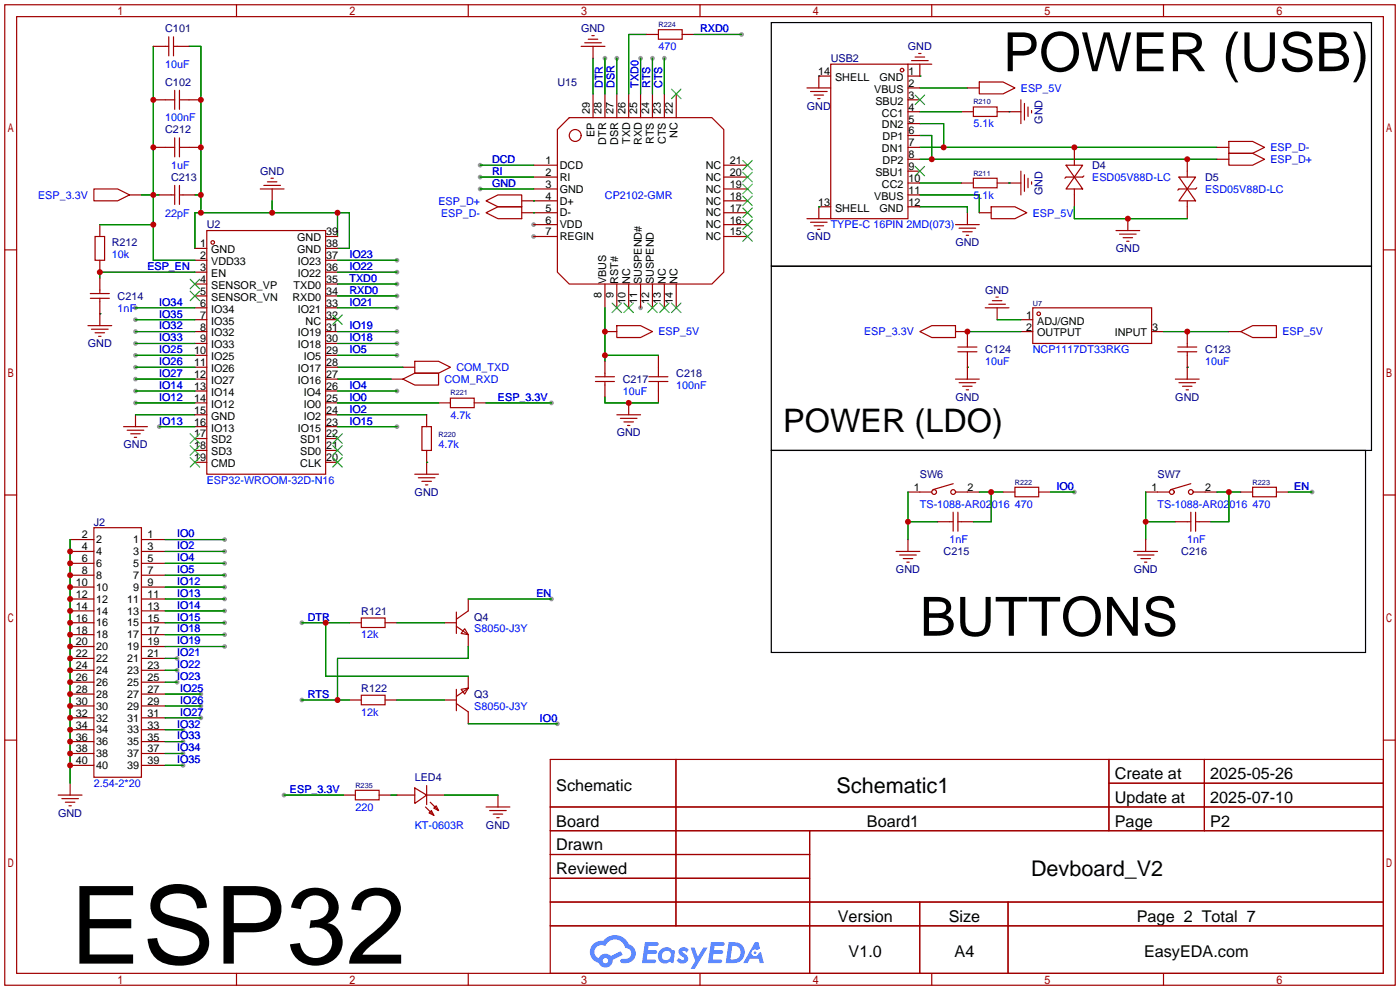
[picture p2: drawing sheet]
<svg xmlns="http://www.w3.org/2000/svg" width="299mm" height="212mm" viewBox="0 0 299 212" stroke-linecap="round" stroke-linejoin="round" font-family="sans-serif">
<g fill="#999">
<circle cx="114" cy="48" r=".51"/>
<circle cx="114" cy="50.5" r=".51"/>
<circle cx="136.9" cy="65.8" r=".51"/>
<circle cx="84.8" cy="60.7" r=".51"/>
<circle cx="84.8" cy="63.2" r=".51"/>
<circle cx="84.8" cy="65.8" r=".51"/>
<circle cx="84.8" cy="58.2" r=".51"/>
<circle cx="84.8" cy="55.6" r=".51"/>
<circle cx="84.8" cy="70.9" r=".51"/>
<circle cx="84.8" cy="73.4" r=".51"/>
<circle cx="84.8" cy="75.9" r=".51"/>
<circle cx="84.8" cy="83.6" r=".51"/>
<circle cx="84.8" cy="91.2" r=".51"/>
<circle cx="29" cy="86.1" r=".51"/>
<circle cx="29" cy="83.6" r=".51"/>
<circle cx="29" cy="81" r=".51"/>
<circle cx="29" cy="78.5" r=".51"/>
<circle cx="29" cy="75.9" r=".51"/>
<circle cx="29" cy="73.4" r=".51"/>
<circle cx="29" cy="70.9" r=".51"/>
<circle cx="29" cy="68.3" r=".51"/>
<circle cx="29" cy="65.8" r=".51"/>
<circle cx="34" cy="91.2" r=".51"/>
<circle cx="48" cy="115.3" r=".51"/>
<circle cx="48" cy="117.9" r=".51"/>
<circle cx="48" cy="120.4" r=".51"/>
<circle cx="48" cy="122.9" r=".51"/>
<circle cx="48" cy="125.5" r=".51"/>
<circle cx="48" cy="128" r=".51"/>
<circle cx="48" cy="130.6" r=".51"/>
<circle cx="48" cy="133.1" r=".51"/>
<circle cx="48" cy="135.6" r=".51"/>
<circle cx="48" cy="138.2" r=".51"/>
<circle cx="37.8" cy="140.7" r=".51"/>
<circle cx="37.8" cy="143.3" r=".51"/>
<circle cx="37.8" cy="145.8" r=".51"/>
<circle cx="42.9" cy="148.3" r=".51"/>
<circle cx="42.9" cy="150.9" r=".51"/>
<circle cx="42.9" cy="153.4" r=".51"/>
<circle cx="39.1" cy="156" r=".51"/>
<circle cx="39.1" cy="158.5" r=".51"/>
<circle cx="39.1" cy="161" r=".51"/>
<circle cx="39.1" cy="163.6" r=".51"/>
<circle cx="229.6" cy="105.2" r=".51"/>
<circle cx="280.4" cy="105.2" r=".51"/>
<circle cx="117.9" cy="86.1" r=".51"/>
<circle cx="102.6" cy="40.4" r=".51"/>
<circle cx="102.6" cy="37.8" r=".51"/>
<circle cx="102.6" cy="35.3" r=".51"/>
<circle cx="129.3" cy="12.4" r=".51"/>
<circle cx="131.8" cy="12.4" r=".51"/>
<circle cx="139.4" cy="12.4" r=".51"/>
<circle cx="142" cy="12.4" r=".51"/>
<circle cx="136.9" cy="12.4" r=".51"/>
<circle cx="158.5" cy="7.4" r=".51"/>
<circle cx="117.9" cy="128" r=".51"/>
<circle cx="119.1" cy="154.7" r=".51"/>
<circle cx="64.5" cy="133.1" r=".51"/>
<circle cx="64.5" cy="149.6" r=".51"/>
<circle cx="60.7" cy="169.9" r=".51"/>
</g>
<g fill="none" stroke="#a10000" stroke-width=".25">
<path d="M1 1h297.2v209.6h-297.2zM3.6 3.6h292.1v204.4h-292.1zM50.5 1v2.6M100.1 1v2.6M149.6 1v2.6M199.1 1v2.6M248.7 1v2.6M1 53.4h2.6M295.7 53.4h2.5M1 105.8h2.6M295.7 105.8h2.5M1 158.2h2.6"/>
<path d="M295.7 158.2h2.5M117.6 162.3h178.1v45.7h-178.1zM117.6 172.5h178.1M117.6 177.5h178.1M144.5 162.3v35.6M173 177.5v30.5M237 162.3v15.2M237 167.4h58.7M257.4 162.3v15.2M117.6 182.6h55.4M117.6 192.8h178.1M117.6 187.7h55.4"/>
<path d="M117.6 197.9h178.1M196.6 192.8v15.2M215.4 192.8v15.2M50.5 208v2.6M100.1 208v2.6M149.6 208v2.6M199.1 208v2.6M248.7 208v2.6"/>
</g>
<g fill="#5487ff">
<path d="M145.3 202.7a1.3 1.3 0 0 1 1.9 .3l-.4 .6a.54 .54 0 0 0-.9-.2l.1 .2a1.34 1.34 0 0 1 .9 1.8 1.47 1.47 0 0 1-2.3-.1l.5-.6 .8 .5a.31 .31 0 0 0 .4-.3 .31 .31 0 0 0-.3-.4 1.12 1.12 0 0 1-.7-1.8z"/>
<path d="M147.6 202.5h.9l.6 2 1.2-2h.9l-2.7 4.6h-.9l1-1.7z"/>
<path d="M137.8 201.4h1.7a1.31 1.31 0 0 1 1.2 .2 .4 .4 0 0 1-.3 .5l-1.8 .1-.1 .9h1.6a.4 .4 0 0 1 .4 .4 .4 .4 0 0 1-.5 .4h-1.6l-.2 1.2h1.4a.46 .46 0 0 1 .5 0 .46 .46 0 0 1 .1 .5l-.4 .2h-2.6z"/>
<path d="M151.9 201.4h1.7a1.32 1.32 0 0 1 1.2 .2 .39 .39 0 0 1-.3 .5l-1.8 .1-.1 .9h1.6a.4 .4 0 0 1 .4 .4 .4 .4 0 0 1-.4 .4h-1.7l-.2 1.2h1.4a.46 .46 0 0 1 .5 0 .46 .46 0 0 1 .1 .5l-.4 .2h-2.6z"/>
<path d="M161.3 201.4h.8l.3 1.3-.6 .4a.75 .75 0 0 0-1.1 .3 .75 .75 0 0 0 .5 1 .75 .75 0 0 0 .9-.7l.5-.2 .6 2.3h-.8l-.3-.9h-1.8l-.5 .9h-1z"/>
<path d="M155.7 201.4l-.6 4.4h1.5a2.27 2.27 0 0 0 2.6-2.2 2.27 2.27 0 0 0-2.7-2.2zM156.5 202.1a1.5 1.5 0 0 1 1.8 1.6 1.5 1.5 0 0 1-1.9 1.4h-.3z"/>
<path d="M141.2 203a1.6 1.6 0 0 0-.3 2.3 1.6 1.6 0 0 0 2.3 .2l.7 .3 .3-2.4-.1-.3-.5-.1a1.58 1.58 0 0 0-2.4 0zM141.8 203.5a.98 .98 0 0 1 1.6 .4 .98 .98 0 0 1-1.1 1.3 .94 .94 0 0 1-.9-.7 .94 .94 0 0 1 .4-1z"/>
<path d="M126.8 201.8a2.37 2.37 0 0 0 1.1 4 1.54 1.54 0 0 0 1.8 1 1.54 1.54 0 0 0 1.2-1.6l2.2-1.1-.5-.8-2 1a1.57 1.57 0 0 0-2.7 .5 1.5 1.5 0 0 1-.7-2.1 1.5 1.5 0 0 1 2.2-.5 2.23 2.23 0 0 1 2.3-1.4 2.23 2.23 0 0 1 2 1.8 1.16 1.16 0 0 1 1.2 1.1 1.16 1.16 0 0 1-1.1 1.2h-.7a.47 .47 0 0 0-.5 .4 .47 .47 0 0 0 .4 .5 2.17 2.17 0 0 0 2.5-.9 2.17 2.17 0 0 0-.3-2.7l-.8-.4a3.2 3.2 0 0 0-5.5-.7l-1.1 .1zM128.8 205.3a.6 .6 0 0 1 1.2 0 .6 .6 0 0 1-1.2 0z"/>
<circle cx="161.4" cy="203.6" r=".28"/>
</g>
<g fill="none" stroke="#008700" stroke-width=".25">
<path d="M32.8 9.9v45.7h8.9M40.4 9.9h2.5v35.6M126.7 12.4v7.7M129.3 12.4v7.7M131.8 12.4v7.7M136.9 12.4v7.7M138.2 7.4h-3.8v12.7M139.4 12.4v7.7M142 12.4v7.7M148.3 7.4h10.2M175 16.3h.1M196.6 16.3h.1"/>
<path d="M196.6 18.8h10.2M102.6 37.8h11.4M102.6 35.3h11.4M196.6 34h63.5M196.6 29h2.5v5M196.6 26.4h5.1v5.1M196.6 31.5h63.5M196.6 39.1h8.9M196.6 23.9h8.9M215.6 39.1h.1M215.6 23.9h.1M21.3 48h11.5"/>
<path d="M30.2 41.7h3.8M41.7 41.7h1.2M41.7 53.1v-7.6h33v7.6h-2.6M41.7 58.2h-20.4v1.2M58.2 42.9v2.6M72.1 45.5v5M72.1 58.2h12.7M72.1 55.6h12.7M102.6 40.4h11.4M114 42.9h.1M114 45.5h.1M175 44.2h.1"/>
<path d="M196.6 41.7h12.7v3.8M196.6 44.2h10.2v1.3M229.6 44.2v2.5h24.1M21.3 67.1h.1M29 78.5h12.7M29 70.9h12.7M29 68.3h12.7M29 65.8h12.7M29 73.4h12.7M29 75.9h12.7M72.1 78.5h14M72.1 60.7h12.7"/>
<path d="M72.1 63.2h12.7M72.1 70.9h12.7M72.1 65.8h12.7M72.1 73.4h12.7M72.1 75.9h12.7M129.3 75.9h11.4M129.3 65.8v11.4M206.8 78.5h.1M206.8 70.9h11.4M213.1 68.3h5.1M248.7 70.9h13.9M253.7 78.5h.1"/>
<path d="M29 81h12.7M29 88.6h12.7M29 83.6h12.7M29 86.1h12.7M34 91.2h7.7M72.1 81h11.5M72.1 88.6h19.1M72.1 83.6h12.7M72.1 91.2h12.7M72.1 86.1h21.6M91.2 98.8h.1M103.9 86.1h14"/>
<path d="M129.3 84.8v1.3h11.4M15 115.3v52.1M35.3 115.3h12.7M35.3 117.9h12.7M194.1 105.2v10.1M194.1 111.5h6.3M209.3 105.2h5.1M211.8 105.2v6.3h-3.8M224.5 105.2h5.1M244.9 111.5h6.3M244.9 105.2v10.1M260.1 105.2h5.1"/>
<path d="M262.6 105.2v6.3h-3.8M275.3 105.2h5.1M35.3 120.4h12.7M35.3 122.9h12.7M35.3 125.5h12.7M35.3 128h12.7M35.3 130.6h12.7M35.3 133.1h12.7M35.3 135.6h12.7M35.3 138.2h12.7M64.5 133.1h10.2M69.6 133.1v11.4h30.5"/>
<path d="M84.8 133.1h10.2M100.1 138.2v2.5h-28v8.9M100.1 128h17.8M35.3 140.7h2.5M35.3 143.3h2.5M35.3 145.8h2.5M35.3 148.3h7.6M35.3 150.9h7.6M35.3 153.4h7.6M35.3 156h3.8M35.3 158.5h3.8M64.5 149.6h10.2"/>
<path d="M84.8 149.6h10.2M100.1 154.7h19M35.3 161h3.8M35.3 163.6h3.8M60.7 169.9h12.7M83.6 169.9h1.2M95 169.9h11.4"/>
</g>
<g fill="none" stroke="#a10000" stroke-width=".25">
<path d="M32.8 9.9h3.3M36.1 7.9v4M37.1 9.9h3.3M37.1 7.9v4M37.3 19.3v4.1M38.4 19.3v4.1M124.2 9.9h5.1M125 9.1h3.5M125.7 8.4h2.1M126.5 7.6h.5M126.7 9.9v2.5M138.2 7.4h2.5"/>
<path d="M140.7 6.3h5.1v2.1h-5.1zM145.8 7.4h2.5M172.5 18.8h5M173.2 19.6h3.6M177.5 13.7h16.6v33h-16.6zM177.5 16.3h-2.5v2.5M194.1 13.7h5M194.1 18.8h2.5M194.8 13h3.6M195.6 12.2h2M196.3 11.4h.5M196.6 13.7v2.6h-2.5"/>
<path d="M206.8 18.8h2.5M209.3 17.5h5.1l2.5 1.3-2.5 1.3h-5.1zM32.8 31.5h4.5M32.8 21.3h4.5M37.3 29.5v4M37.3 39.6v4.1M38.4 31.5h4.5M38.4 21.3h4.5M38.4 29.5v4M38.4 39.6v4.1M56.4 39.6h3.5M57.1 38.9h2.1"/>
<path d="M57.9 38.1h.5M114 35.3h5.1M114 37.8h5.1M119.1 27.7l2.6-2.6h30.4l2.6 2.6v30.5l-2.6 2.5h-30.4l-2.6-2.5zM126.7 20.1v5M129.3 20.1v5M131.8 20.1v5M134.4 20.1v5M136.9 20.1v5M139.4 20.1v5M142 20.1v5M144.5 20.1v5"/>
<path d="M154.7 35.3h5.1M154.7 37.8h5.1M174 20.3h2M174.8 21.1h.5M194.1 39.1h2.5M194.1 23.9h2.5M194.1 34h2.5M194.1 31.5h2.5M194.1 21.3h2.5M194.1 26.4h2.5M194.1 29h2.5M194.1 36.6h2.5"/>
<path d="M205.5 39.1h2.5M205.5 23.9h2.5M208 38.1h5.1v2h-5.1zM208 22.9h5.1v2h-5.1zM213.1 39.1h5.1M213.1 23.9h5.1M218.2 21.3v5.1M218.2 36.6v5.1M218.9 22.1v3.6M218.9 37.3v3.6M219.7 22.9v2M219.7 38.1v2"/>
<path d="M220.5 23.6v.5M220.5 38.9v.5M227.8 35.3h3.6l-1.8 2.5zM229.6 37.8l1.8 2.6h-3.6zM229.6 31.5v3.8M231.6 37.6l-.2 .2h-3.6l-.2 .3M252 37.8h3.5l-1.8 2.6zM253.7 34v3.8M260.1 34h2.5M260.1 31.5h2.5M262.6 32.8h5.1l2.6 1.2-2.6 1.3h-5.1zM262.6 30.2h5.1l2.6 1.3-2.6 1.3h-5.1z"/>
<path d="M20.1 40.4h5l2.6 1.3-2.6 1.2h-5zM20.3 50.5h2.1v5.1h-2.1zM21.3 48v2.5M21.3 55.6v2.6M21.3 59.4v3.3M27.7 41.7h2.5M34 41.7h3.3M38.4 41.7h3.3M41.7 53.1h2.5M41.7 55.6h2.5M41.7 58.2h2.5M44.2 49.3h25.4v52h-25.4z"/>
<path d="M55.6 40.4h5.1M58.2 40.4v2.5M69.6 53.1h2.5M69.6 55.6h2.5M69.6 58.2h2.5M69.6 50.5h2.5M103.9 42.9l2.5-1.2h5.1v2.5h-5.1zM103.9 45.5l2.5-1.3h5.1v2.5h-5.1zM111.5 45.5h7.6M111.5 42.9h7.6M114 48h5.1M114 40.4h5.1"/>
<path d="M114 50.5h5.1M154.7 48h5.1M154.7 40.4h5.1M154.7 50.5h5.1M154.7 45.5h5.1M154.7 42.9h5.1M172.5 46.7h5M173.2 47.5h3.6M174 48.3h2M174.8 49h.5M177.5 44.2h-2.5v2.5M194.1 41.7h2.5"/>
<path d="M194.1 44.2h2.5M204.2 48h5.1M205 48.8h3.5M205.7 49.5h2.1M206.5 50.3h.5M206.8 45.5v2.5M209.3 45.5h2.5M211.8 44.2h5.1l2.6 1.3-2.6 1.2h-5.1zM229.6 40.4v3.8M238.5 49.3h5.1M239.3 50h3.5M240 50.8h2.1"/>
<path d="M240.8 51.6h.5M241 46.7v2.6M253.7 40.4l1.8 2.5h-3.5zM253.7 42.9v3.8M255.8 40.1l-.3 .3h-3.5l-.3 .2M18.8 69.6h5.1M19.3 62.7h4.1M19.3 63.8h4.1M19.6 70.4h3.5M20.3 71.1h2.1M21.1 71.9h.5M21.3 63.8v5.8"/>
<path d="M41.7 78.5h2.5M41.7 60.7h2.5M41.7 63.2h2.5M41.7 65.8h2.5M41.7 68.3h2.5M41.7 70.9h2.5M41.7 73.4h2.5M41.7 75.9h2.5M69.6 78.5h2.5M69.6 60.7h2.5M69.6 63.2h2.5M69.6 65.8h2.5"/>
<path d="M69.6 68.3h2.5M69.6 70.9h2.5M69.6 73.4h2.5M69.6 75.9h2.5M86.1 78.5h2.5M88.6 77.2h5.1l2.6 1.3-2.6 1.3h-5.1zM129.3 70.9h2.5M129.3 60.7v5.1M129.3 77.2v3.3M131.8 69.6h5.1l2.5 1.3-2.5 1.2h-5.1zM131.8 60.7v5.1M134.4 60.7v5.1"/>
<path d="M136.9 60.7v5.1M139.4 60.7v5.1M140.7 75.9v4.6M142 60.7v5.1M144.5 60.7v5.1M196.6 70.9l2.5-1.3h5.1v2.5h-5.1zM204.2 70.9h2.6v3.3M204.7 74.2h4.1M204.7 75.2h4.1M206.8 75.2v5.8M210.6 65.8h5M211.3 65h3.6"/>
<path d="M212.1 64.3h2M212.9 63.5h.5M213.1 65.8v2.5M218.2 68.3h2.5M218.2 70.9h2.5M220.7 65.8h25.4v7.6h-25.4zM246.1 70.9h2.6M251.7 74.2h4.1M251.7 75.2h4.1M253.7 70.9v3.3M253.7 75.2v5.8M262.6 70.9h2.6"/>
<path d="M265.2 70.9l2.5-1.3h5.1v2.5h-5.1zM26.4 91.2h5.1M27.2 91.9h3.5M27.9 92.7h2.1M28.7 93.5h.5M29 88.6v2.6M41.7 81h2.5M41.7 91.2h2.5M41.7 83.6h2.5M41.7 86.1h2.5M41.7 88.6h2.5M41.7 93.7h2.5"/>
<path d="M41.7 96.3h2.5M41.7 98.8h2.5M69.6 81h2.5M69.6 91.2h2.5M69.6 83.6h2.5M69.6 86.1h2.5M69.6 88.6h2.5M69.6 93.7h2.5M69.6 96.3h2.5M69.6 98.8h2.5M83.6 81h2.5M86.1 81l2.5-1.2h5.1v2.5h-5.1z"/>
<path d="M90.2 91.2h2v5.1h-2zM91.2 88.6v2.6M91.2 96.3v5M93.7 86.1h2.6M96.3 85.1h5v2h-5zM101.3 86.1h2.6M127.3 81.5h4M127.3 80.5h4M129.3 81.5v3.3M131.8 88.6h5.1M132.6 89.4h3.5M133.3 90.2h2.1"/>
<path d="M134.1 90.9h.5M134.4 86.1v2.5M138.7 81.5h4M138.7 80.5h4M140.7 81.5v4.6M204.2 81h5.1M205 81.8h3.5M205.7 82.5h2.1M206.5 83.3h.5M251.2 81h5.1M252 81.8h3.5M252.7 82.5h2.1"/>
<path d="M253.5 83.3h.5M15 117.9h5.1M15 115.3h5.1M20.1 112.8h10.1v53.3h-10.1zM30.2 117.9h5.1M30.2 115.3h5.1M88.6 101.3h5.1M89.4 102.1h3.6M90.2 102.9h2M90.9 103.6h.5M191.5 117.9h5.1M192.3 118.6h3.5"/>
<path d="M193 119.4h2.1M194.1 105.2h5M194.1 115.3v2.6M200.4 111.5h3.3M203.7 103.4l-4.3 1.2M203.7 109.5v4M204.2 105.2h5.1M204.7 109.5v4M204.7 111.5h3.3M214.4 105.2h2.5M216.9 104.1h5.1v2.1h-5.1zM222 105.2h2.5"/>
<path d="M242.3 117.9h5.1M243.1 118.6h3.5M243.8 119.4h2.1M244.9 105.2h5M244.9 115.3v2.6M251.2 111.5h3.3M254.5 103.4l-4.3 1.2M254.5 109.5v4M255 105.2h5.1M255.5 111.5h3.3M255.5 109.5v4M265.2 105.2h2.5"/>
<path d="M267.7 104.1h5.1v2.1h-5.1zM272.8 105.2h2.5M15 138.2h5.1M15 135.6h5.1M15 133.1h5.1M15 130.6h5.1M15 128h5.1M15 125.5h5.1M15 122.9h5.1M15 120.4h5.1M30.2 138.2h5.1M30.2 135.6h5.1"/>
<path d="M30.2 133.1h5.1M30.2 130.6h5.1M30.2 128h5.1M30.2 125.5h5.1M30.2 122.9h5.1M30.2 120.4h5.1M74.7 133.1h2.5M77.2 132.1h5.1v2h-5.1zM82.3 133.1h2.5M95 133.1h2.5M97.5 130.8v4.6M97.5 133.9l2.6 1.7"/>
<path d="M99.3 134.4l.8 1.2-1.5-.2zM100.1 128v2.6l-2.6 1.7M100.1 135.6v2.6M193.8 120.1h.5M244.6 120.1h.5M15 158.5h5.1M15 156h5.1M15 153.4h5.1M15 150.9h5.1M15 148.3h5.1M15 145.8h5.1M15 143.3h5.1"/>
<path d="M15 140.7h5.1M30.2 158.5h5.1M30.2 156h5.1M30.2 153.4h5.1M30.2 150.9h5.1M30.2 148.3h5.1M30.2 145.8h5.1M30.2 143.3h5.1M30.2 140.7h5.1M74.7 149.6h2.5M77.2 148.6h5.1v2h-5.1zM82.3 149.6h2.5"/>
<path d="M95 149.6h2.5M97.5 150.4l2.6 1.7v2.6M97.5 147.3v4.6M98.6 147.3l1.5-.2-.8 1.2zM100.1 144.5v2.6M100.1 147.1l-2.6 1.7M12.4 169.9h5.1M13.2 170.7h3.6M14 171.5h2M14.7 172.2h.5M15 163.6h5.1M15 161h5.1"/>
<path d="M15 167.4v2.5M30.2 163.6h5.1M30.2 161h5.1M73.4 169.9h2.5M75.9 168.9h5.1v2h-5.1zM81 169.9h2.6M84.8 169.9h3.8M88.6 168.4l2.6 1.5-2.6 1.8zM90.9 172.5l1.8 1.7M91.2 169.9h3.8M91.2 167.9v4.1M91.9 171.5l1.8 1.7"/>
<path d="M92.2 173.2l.5 1-1-.5zM92.7 172.7l.5-.5 .5 1zM103.9 172.5h5.1M104.6 173.2h3.6M105.4 174h2M106.2 174.8h.5M106.4 169.9v2.6"/>
<circle cx="192.8" cy="15" r=".38"/>
<circle cx="122.9" cy="29" r="1.27"/>
<circle cx="45.5" cy="51.8" r=".38"/>
<circle cx="222" cy="67.1" r=".38"/>
<circle cx="199.6" cy="105.2" r=".51"/>
<circle cx="203.7" cy="105.2" r=".51"/>
<circle cx="250.4" cy="105.2" r=".51"/>
<circle cx="254.5" cy="105.2" r=".51"/>
</g>
<g fill="none" stroke="#3c3" stroke-width=".25">
<path d="M143.5 19.1l2 2M145.5 19.1l-2 2M158.7 39.4l2.1 2M158.7 36.8l2.1 2.1M158.7 34.3l2.1 2M160.8 39.4l-2.1 2M160.8 36.8l-2.1 2.1M160.8 34.3l-2.1 2M195.6 20.3l2 2.1M195.6 35.6l2 2M197.6 20.3l-2 2.1M197.6 35.6l-2 2"/>
<path d="M40.6 59.7l2.1 2M42.7 59.7l-2.1 2M158.7 49.5l2.1 2.1M158.7 47l2.1 2M158.7 44.4l2.1 2.1M158.7 41.9l2.1 2M160.8 44.4l-2.1 2.1M160.8 47l-2.1 2M160.8 49.5l-2.1 2.1M160.8 41.9l-2.1 2M40.6 62.2l2.1 2.1M42.7 62.2l-2.1 2.1"/>
<path d="M71.1 67.3l2.1 2M73.2 67.3l-2.1 2M130.8 64.8l2 2M132.8 64.8l-2 2M133.3 64.8l2.1 2M135.4 64.8l-2.1 2M138.4 64.8l2.1 2M140.5 64.8l-2.1 2M141 64.8l2 2M143 64.8l-2 2M143.5 64.8l2 2M145.5 64.8l-2 2"/>
<path d="M40.6 92.7l2.1 2M40.6 95.2l2.1 2.1M40.6 97.8l2.1 2M42.7 92.7l-2.1 2M42.7 95.2l-2.1 2.1M42.7 97.8l-2.1 2M71.1 97.8l2.1 2M71.1 95.2l2.1 2.1M71.1 92.7l2.1 2M73.2 97.8l-2.1 2M73.2 95.2l-2.1 2.1M73.2 92.7l-2.1 2"/>
</g>
<path d="M164.8 4.8h128.3v52.1h-128.3zM164.8 56.9h128.3v39.4h-128.3zM164.8 96.3h127v43.1h-127z" fill="none" stroke="#000" stroke-width=".25"/>
<g fill="#c00">
<circle cx="199.1" cy="34" r=".63"/>
<circle cx="253.7" cy="34" r=".63"/>
<circle cx="201.7" cy="31.5" r=".63"/>
<circle cx="229.6" cy="31.5" r=".63"/>
<circle cx="58.2" cy="45.5" r=".63"/>
<circle cx="72.1" cy="45.5" r=".63"/>
<circle cx="42.9" cy="45.5" r=".63"/>
<circle cx="42.9" cy="41.7" r=".63"/>
<circle cx="42.9" cy="31.5" r=".63"/>
<circle cx="42.9" cy="21.3" r=".63"/>
<circle cx="253.7" cy="70.9" r=".63"/>
<circle cx="206.8" cy="70.9" r=".63"/>
<circle cx="21.3" cy="58.2" r=".63"/>
<circle cx="15" cy="117.9" r=".63"/>
<circle cx="15" cy="120.4" r=".63"/>
<circle cx="15" cy="122.9" r=".63"/>
<circle cx="15" cy="125.5" r=".63"/>
<circle cx="15" cy="128" r=".63"/>
<circle cx="15" cy="130.6" r=".63"/>
<circle cx="15" cy="133.1" r=".63"/>
<circle cx="15" cy="135.6" r=".63"/>
<circle cx="15" cy="138.2" r=".63"/>
<circle cx="15" cy="140.7" r=".63"/>
<circle cx="15" cy="143.3" r=".63"/>
<circle cx="15" cy="145.8" r=".63"/>
<circle cx="15" cy="148.3" r=".63"/>
<circle cx="15" cy="150.9" r=".63"/>
<circle cx="15" cy="153.4" r=".63"/>
<circle cx="15" cy="156" r=".63"/>
<circle cx="15" cy="158.5" r=".63"/>
<circle cx="15" cy="161" r=".63"/>
<circle cx="15" cy="163.6" r=".63"/>
<circle cx="32.8" cy="48" r=".63"/>
<circle cx="32.8" cy="41.7" r=".63"/>
<circle cx="32.8" cy="31.5" r=".63"/>
<circle cx="32.8" cy="21.3" r=".63"/>
<circle cx="194.1" cy="111.5" r=".63"/>
<circle cx="211.8" cy="105.2" r=".63"/>
<circle cx="244.9" cy="111.5" r=".63"/>
<circle cx="262.6" cy="105.2" r=".63"/>
<circle cx="134.4" cy="86.1" r=".63"/>
<circle cx="129.3" cy="70.9" r=".63"/>
<circle cx="129.3" cy="75.9" r=".63"/>
<circle cx="69.6" cy="133.1" r=".63"/>
<circle cx="72.1" cy="149.6" r=".63"/>
<circle cx="241" cy="46.7" r=".63"/>
</g>
<text font-size="23.1" x="15" y="205.9">ESP32</text>
<g font-size="11.5">
<text x="214.4" y="15.2">POWER (USB)</text>
<text x="196.6" y="135.9">BUTTONS</text>
</g>
<text font-size="6.9" x="167.4" y="92.3">POWER (LDO)</text>
<g font-size="4.6">
<text x="178.8" y="169.4">Schematic1</text>
<text x="220.4" y="187.2">Devboard_V2</text>
</g>
<g font-size="3.5">
<text x="238.3" y="166.5">Create at</text>
<text x="258.7" y="166.5">2025-05-26</text>
<text x="118.9" y="169.1">Schematic</text>
<text x="238.3" y="171.6">Update at</text>
<text x="258.7" y="171.6">2025-07-10</text>
<text x="118.9" y="176.7">Board</text>
<text x="185.3" y="176.7">Board1</text>
<text x="238.3" y="176.7">Page</text>
<text x="258.7" y="176.7">P2</text>
<text x="118.9" y="181.8">Drawn</text>
<text x="118.9" y="186.8">Reviewed</text>
<text x="179.1" y="197">Version</text>
<text x="202.8" y="197">Size</text>
<text x="243" y="197">Page 2 Total 7</text>
<text x="181.4" y="204.6">V1.0</text>
<text x="204" y="204.6">A4</text>
<text x="244.5" y="204.6">EasyEDA.com</text>
</g>
<g font-size="2.3" fill="#000080">
<text x="35.3" y="6.9">C101</text>
<text x="124.2" y="6.9">GND</text>
<text x="194" y="10.7">GND</text>
<text x="177.5" y="13.3">USB2</text>
<text x="35.3" y="18.3">C102</text>
<text x="119.1" y="18.3">U15</text>
<text x="172.4" y="23.4">GND</text>
<text x="35.3" y="28.5">C212</text>
<text x="222.8" y="26.4" transform="rotate(-90 222.8 26.4)">GND</text>
<text x="36.6" y="38.7">C213</text>
<text x="55.6" y="37.4">GND</text>
<text x="222.8" y="41.7" transform="rotate(-90 222.8 41.7)">GND</text>
<text x="233.4" y="36.1">D4</text>
<text x="257.6" y="38.7">D5</text>
<text x="23.9" y="52.6">R212</text>
<text x="44.2" y="48.8">U2</text>
<text x="172.4" y="51.4">GND</text>
<text x="204.2" y="52.6">GND</text>
<text x="238.5" y="53.9">GND</text>
<text x="25.1" y="64.1">C214</text>
<text x="210.5" y="62.8">GND</text>
<text x="18.8" y="74.2">GND</text>
<text x="210.6" y="75.5">C124</text>
<text x="257.6" y="75.5">C123</text>
<text x="133.1" y="81.8">C217</text>
<text x="144.5" y="80.6">C218</text>
<text x="204.2" y="85.6">GND</text>
<text x="251.2" y="85.6">GND</text>
<text x="26.4" y="95.8">GND</text>
<text x="131.8" y="93.3">GND</text>
<text x="88.6" y="106">GND</text>
<text x="196.6" y="102.2">SW6</text>
<text x="247.4" y="102.2">SW7</text>
<text x="20.1" y="112.3">J2</text>
<text x="201.7" y="118.7">C215</text>
<text x="252.5" y="118.7">C216</text>
<text x="191.5" y="122.5">GND</text>
<text x="242.3" y="122.5">GND</text>
<text x="77.2" y="131.4">R121</text>
<text x="101.3" y="132.6">Q4</text>
<text x="77.2" y="147.9">R122</text>
<text x="101.3" y="149.1">Q3</text>
<text x="88.6" y="166.9">LED4</text>
<text x="12.4" y="174.5">GND</text>
<text x="103.9" y="177.1">GND</text>
</g>
<g font-size="2.3" fill="#00f">
<text x="140.7" y="10.7">470</text>
<text x="149.6" y="6.9">RXD0</text>
<text x="35.3" y="14.5">10uF</text>
<text x="128.8" y="18.8" transform="rotate(-90 128.8 18.8)">DTR</text>
<text x="131.4" y="18.8" transform="rotate(-90 131.4 18.8)">DSR</text>
<text x="136.4" y="18.8" transform="rotate(-90 136.4 18.8)">TXD0</text>
<text x="139" y="18.8" transform="rotate(-90 139 18.8)">RTS</text>
<text x="141.5" y="18.8" transform="rotate(-90 141.5 18.8)">CTS</text>
<text x="218.2" y="19.6">ESP_5V</text>
<text x="35.3" y="26">100nF</text>
<text x="208" y="27.2">5.1k</text>
<text x="105.2" y="34.8">DCD</text>
<text x="271.5" y="34.8">ESP_D+</text>
<text x="271.5" y="32.3">ESP_D-</text>
<text x="36.6" y="36.1">1uF</text>
<text x="105.2" y="39.9">GND</text>
<text x="105.2" y="37.4">RI</text>
<text x="233.4" y="38.7">ESD05V88D-LC</text>
<text x="257.6" y="41.2">ESD05V88D-LC</text>
<text x="8.1" y="42.5">ESP_3.3V</text>
<text x="35.3" y="46.3">22pF</text>
<text x="93.7" y="43.7">ESP_D+</text>
<text x="94.3" y="46.3">ESP_D-</text>
<text x="129.3" y="42.5">CP2102-GMR</text>
<text x="208" y="42.5">5.1k</text>
<text x="220.7" y="46.3">ESP_5V</text>
<text x="177.5" y="48.8">TYPE-C 16PIN 2MD(073)</text>
<text x="23.9" y="55.2">10k</text>
<text x="31.5" y="57.7">ESP_EN</text>
<text x="74.7" y="57.7">IO22</text>
<text x="74.7" y="55.2">IO23</text>
<text x="34" y="65.3">IO34</text>
<text x="74.7" y="60.2">TXD0</text>
<text x="74.7" y="62.8">RXD0</text>
<text x="74.7" y="65.3">IO21</text>
<text x="25.1" y="66.6">1nF</text>
<text x="34" y="70.4">IO32</text>
<text x="34" y="67.9">IO35</text>
<text x="74.7" y="70.4">IO19</text>
<text x="140.7" y="71.7">ESP_5V</text>
<text x="184.7" y="71.7">ESP_3.3V</text>
<text x="274.1" y="71.7">ESP_5V</text>
<text x="34" y="75.5">IO25</text>
<text x="34" y="72.9">IO33</text>
<text x="74.7" y="72.9">IO18</text>
<text x="74.7" y="75.5">IO5</text>
<text x="220.7" y="75.5">NCP1117DT33RKG</text>
<text x="34" y="83.1">IO14</text>
<text x="34" y="80.6">IO27</text>
<text x="34" y="78">IO26</text>
<text x="74.7" y="83.1">IO4</text>
<text x="95" y="81.8">COM_RXD</text>
<text x="97.5" y="79.3">COM_TXD</text>
<text x="144.5" y="83.1">100nF</text>
<text x="210.6" y="78">10uF</text>
<text x="257.6" y="78">10uF</text>
<text x="34" y="85.6">IO12</text>
<text x="74.7" y="88.2">IO2</text>
<text x="74.7" y="85.6">IO0</text>
<text x="96.3" y="89.5">4.7k</text>
<text x="106.4" y="85.6">ESP_3.3V</text>
<text x="133.1" y="84.4">10uF</text>
<text x="34" y="90.7">IO13</text>
<text x="74.7" y="90.7">IO15</text>
<text x="93.7" y="95.8">4.7k</text>
<text x="44.2" y="103.4">ESP32-WROOM-32D-N16</text>
<text x="225.8" y="104.7">IO0</text>
<text x="276.6" y="104.7">EN</text>
<text x="196.6" y="108.5">TS-1088-AR02016</text>
<text x="216.9" y="108.5">470</text>
<text x="247.4" y="108.5">TS-1088-AR02016</text>
<text x="267.7" y="108.5">470</text>
<text x="37.8" y="114.9">IO0</text>
<text x="37.8" y="117.4">IO2</text>
<text x="37.8" y="119.9">IO4</text>
<text x="202.9" y="116.1">1nF</text>
<text x="253.7" y="116.1">1nF</text>
<text x="37.8" y="122.5">IO5</text>
<text x="37.8" y="125">IO12</text>
<text x="37.8" y="127.6">IO13</text>
<text x="37.8" y="130.1">IO14</text>
<text x="114.6" y="127.6">EN</text>
<text x="37.8" y="132.6">IO15</text>
<text x="37.8" y="135.2">IO18</text>
<text x="37.8" y="137.7">IO19</text>
<text x="65.8" y="132.6">DTR</text>
<text x="77.2" y="136.4">12k</text>
<text x="101.3" y="135.2">S8050-J3Y</text>
<text x="37.8" y="140.3">IO21</text>
<text x="37.8" y="142.8">IO22</text>
<text x="37.8" y="145.3">IO23</text>
<text x="38.5" y="147.9">IO25</text>
<text x="65.8" y="149.1">RTS</text>
<text x="37.8" y="155.5">IO32</text>
<text x="38.5" y="150.4">IO26</text>
<text x="38.5" y="153">IO27</text>
<text x="77.2" y="153">12k</text>
<text x="101.3" y="151.7">S8050-J3Y</text>
<text x="115.4" y="154.2">IO0</text>
<text x="37.8" y="158">IO33</text>
<text x="37.8" y="160.6">IO34</text>
<text x="37.8" y="163.1">IO35</text>
<text x="20.1" y="168.2">2.54-2*20</text>
<text x="62" y="169.5">ESP_3.3V</text>
<text x="75.9" y="173.3">220</text>
<text x="88.6" y="177.1">KT-0603R</text>
</g>
<g font-size="2.3">
<text x="174.9" y="16">14</text>
<text x="178.5" y="17.3">SHELL</text>
<text x="188" y="17.3">GND</text>
<text x="194.2" y="16">1</text>
<text x="186.8" y="19.8">VBUS</text>
<text x="187.1" y="22.4">SBU2</text>
<text x="194.2" y="18.6">2</text>
<text x="194.2" y="21.1">3</text>
<text x="194.2" y="23.6">4</text>
<text x="126" y="24.4" transform="rotate(-90 126 24.4)">29</text>
<text x="127" y="29.2" transform="rotate(-90 127 29.2)">EP</text>
<text x="128.6" y="24.4" transform="rotate(-90 128.6 24.4)">28</text>
<text x="131.1" y="24.4" transform="rotate(-90 131.1 24.4)">27</text>
<text x="133.6" y="24.4" transform="rotate(-90 133.6 24.4)">26</text>
<text x="136.2" y="24.4" transform="rotate(-90 136.2 24.4)">25</text>
<text x="138.7" y="24.4" transform="rotate(-90 138.7 24.4)">24</text>
<text x="141.3" y="24.4" transform="rotate(-90 141.3 24.4)">23</text>
<text x="143.8" y="24.4" transform="rotate(-90 143.8 24.4)">22</text>
<text x="144.8" y="29.5" transform="rotate(-90 144.8 29.5)">NC</text>
<text x="188.5" y="24.9">CC1</text>
<text x="188.5" y="27.5">DN2</text>
<text x="188.6" y="30">DP1</text>
<text x="194.2" y="26.2">5</text>
<text x="194.2" y="28.7">6</text>
<text x="116.6" y="35.1">1</text>
<text x="129.6" y="30.9" transform="rotate(-90 129.6 30.9)">DTR</text>
<text x="132.1" y="31" transform="rotate(-90 132.1 31)">DSR</text>
<text x="134.7" y="30.8" transform="rotate(-90 134.7 30.8)">TXD</text>
<text x="137.2" y="31" transform="rotate(-90 137.2 31)">RXD</text>
<text x="139.7" y="30.8" transform="rotate(-90 139.7 30.8)">RTS</text>
<text x="142.3" y="30.8" transform="rotate(-90 142.3 30.8)">CTS</text>
<text x="156" y="35.1">21</text>
<text x="188.5" y="32.5">DN1</text>
<text x="188.6" y="35.1">DP2</text>
<text x="194.2" y="31.3">7</text>
<text x="194.2" y="33.8">8</text>
<text x="116.6" y="37.6">2</text>
<text x="116.6" y="40.2">3</text>
<text x="119.6" y="36.1">DCD</text>
<text x="119.6" y="38.6">RI</text>
<text x="119.6" y="41.2">GND</text>
<text x="150.8" y="41.2">NC</text>
<text x="150.8" y="38.6">NC</text>
<text x="150.8" y="36.1">NC</text>
<text x="156" y="40.2">19</text>
<text x="156" y="37.6">20</text>
<text x="187.1" y="37.6">SBU1</text>
<text x="188.5" y="40.2">CC2</text>
<text x="194.2" y="36.3">9</text>
<text x="194.2" y="38.9">10</text>
<text x="194.2" y="41.4">11</text>
<text x="116.6" y="42.7">4</text>
<text x="116.6" y="45.2">5</text>
<text x="116.6" y="47.8">6</text>
<text x="119.6" y="43.7">D+</text>
<text x="119.6" y="46.3">D-</text>
<text x="150.8" y="46.3">NC</text>
<text x="150.8" y="43.7">NC</text>
<text x="156" y="47.8">16</text>
<text x="156" y="45.2">17</text>
<text x="156" y="42.7">18</text>
<text x="174.9" y="44">13</text>
<text x="178.5" y="45.2">SHELL</text>
<text x="186.8" y="42.7">VBUS</text>
<text x="188" y="45.2">GND</text>
<text x="194.2" y="44">12</text>
<text x="42.8" y="52.9">1</text>
<text x="63.5" y="51.6">GND</text>
<text x="69.7" y="52.9">38</text>
<text x="69.7" y="50.3">39</text>
<text x="116.6" y="50.3">7</text>
<text x="119.6" y="48.8">VDD</text>
<text x="119.6" y="51.3">REGIN</text>
<text x="150.8" y="51.3">NC</text>
<text x="150.8" y="48.8">NC</text>
<text x="156" y="50.3">15</text>
<text x="42.8" y="55.4">2</text>
<text x="42.8" y="57.9">3</text>
<text x="45.1" y="54.1">GND</text>
<text x="45.1" y="56.7">VDD33</text>
<text x="45.1" y="59.2">EN</text>
<text x="63.5" y="54.1">GND</text>
<text x="63.7" y="59.2">IO22</text>
<text x="63.7" y="56.7">IO23</text>
<text x="69.7" y="57.9">36</text>
<text x="69.7" y="55.4">37</text>
<text x="42.8" y="60.5">4</text>
<text x="42.8" y="63">5</text>
<text x="42.8" y="65.6">6</text>
<text x="45.1" y="61.7">SENSOR_VP</text>
<text x="45.1" y="64.3">SENSOR_VN</text>
<text x="62.5" y="64.3">RXD0</text>
<text x="62.8" y="61.7">TXD0</text>
<text x="69.7" y="65.6">33</text>
<text x="69.7" y="63">34</text>
<text x="69.7" y="60.5">35</text>
<text x="128.6" y="63.7" transform="rotate(-90 128.6 63.7)">8</text>
<text x="129.6" y="60.7" transform="rotate(-90 129.6 60.7)">VBUS</text>
<text x="131.1" y="63.7" transform="rotate(-90 131.1 63.7)">9</text>
<text x="132.1" y="60.7" transform="rotate(-90 132.1 60.7)">RST#</text>
<text x="133.6" y="65" transform="rotate(-90 133.6 65)">10</text>
<text x="134.7" y="60.7" transform="rotate(-90 134.7 60.7)">NC</text>
<text x="136.2" y="65" transform="rotate(-90 136.2 65)">11</text>
<text x="137.2" y="60.7" transform="rotate(-90 137.2 60.7)">SUSPEND#</text>
<text x="138.7" y="65" transform="rotate(-90 138.7 65)">12</text>
<text x="139.7" y="60.7" transform="rotate(-90 139.7 60.7)">SUSPEND</text>
<text x="141.3" y="65" transform="rotate(-90 141.3 65)">13</text>
<text x="142.3" y="60.7" transform="rotate(-90 142.3 60.7)">NC</text>
<text x="143.8" y="65" transform="rotate(-90 143.8 65)">14</text>
<text x="144.8" y="60.7" transform="rotate(-90 144.8 60.7)">NC</text>
<text x="42.8" y="68.1">7</text>
<text x="42.8" y="70.6">8</text>
<text x="45.1" y="66.8">IO34</text>
<text x="45.1" y="69.4">IO35</text>
<text x="45.1" y="71.9">IO32</text>
<text x="63.7" y="71.9">IO19</text>
<text x="63.7" y="66.8">IO21</text>
<text x="65.3" y="69.4">NC</text>
<text x="69.7" y="70.6">31</text>
<text x="69.7" y="68.1">32</text>
<text x="219.3" y="68.1">1</text>
<text x="219.3" y="70.6">2</text>
<text x="221.7" y="69.4">ADJ/GND</text>
<text x="221.7" y="71.9">OUTPUT</text>
<text x="238.3" y="71.9">INPUT</text>
<text x="246.3" y="70.6">3</text>
<text x="41.5" y="75.7">10</text>
<text x="42.8" y="73.2">9</text>
<text x="45.1" y="74.4">IO33</text>
<text x="45.1" y="77">IO25</text>
<text x="63.7" y="74.4">IO18</text>
<text x="64.9" y="77">IO5</text>
<text x="69.7" y="75.7">29</text>
<text x="69.7" y="73.2">30</text>
<text x="41.5" y="78.3">11</text>
<text x="41.5" y="80.8">12</text>
<text x="41.5" y="83.3">13</text>
<text x="45.1" y="79.5">IO26</text>
<text x="45.1" y="82.1">IO27</text>
<text x="63.7" y="82.1">IO16</text>
<text x="63.7" y="79.5">IO17</text>
<text x="69.7" y="83.3">26</text>
<text x="69.7" y="80.8">27</text>
<text x="69.7" y="78.3">28</text>
<text x="41.5" y="85.9">14</text>
<text x="41.5" y="88.4">15</text>
<text x="45.1" y="84.6">IO14</text>
<text x="45.1" y="87.1">IO12</text>
<text x="45.1" y="89.7">GND</text>
<text x="64.9" y="89.7">IO2</text>
<text x="64.9" y="87.1">IO0</text>
<text x="64.9" y="84.6">IO4</text>
<text x="69.7" y="88.4">24</text>
<text x="69.7" y="85.9">25</text>
<text x="41.5" y="91">16</text>
<text x="41.5" y="93.5">17</text>
<text x="45.1" y="92.2">IO13</text>
<text x="45.1" y="94.8">SD2</text>
<text x="63.7" y="92.2">IO15</text>
<text x="64.2" y="94.8">SD1</text>
<text x="69.7" y="93.5">22</text>
<text x="69.7" y="91">23</text>
<text x="41.5" y="96">18</text>
<text x="41.5" y="98.6">19</text>
<text x="45.1" y="97.3">SD3</text>
<text x="45.1" y="99.8">CMD</text>
<text x="64.2" y="99.8">CLK</text>
<text x="64.2" y="97.3">SD0</text>
<text x="69.7" y="98.6">20</text>
<text x="69.7" y="96">21</text>
<text x="195.3" y="104.9">1</text>
<text x="206.8" y="104.9">2</text>
<text x="246.1" y="104.9">1</text>
<text x="257.6" y="104.9">2</text>
<text x="17.5" y="117.6">4</text>
<text x="17.5" y="115.1">2</text>
<text x="20.6" y="118.6">4</text>
<text x="20.6" y="116.1">2</text>
<text x="28.4" y="118.6">3</text>
<text x="28.4" y="116.1">1</text>
<text x="31.5" y="117.6">3</text>
<text x="31.5" y="115.1">1</text>
<text x="16.2" y="125.2">10</text>
<text x="17.5" y="122.7">8</text>
<text x="17.5" y="120.2">6</text>
<text x="20.6" y="123.7">8</text>
<text x="20.6" y="121.2">6</text>
<text x="28.4" y="123.7">7</text>
<text x="28.4" y="121.2">5</text>
<text x="31.5" y="125.2">9</text>
<text x="31.5" y="122.7">7</text>
<text x="31.5" y="120.2">5</text>
<text x="16.2" y="130.3">14</text>
<text x="16.2" y="127.8">12</text>
<text x="20.6" y="131.3">14</text>
<text x="20.6" y="128.8">12</text>
<text x="20.6" y="126.3">10</text>
<text x="27.1" y="131.3">13</text>
<text x="27.1" y="128.8">11</text>
<text x="28.4" y="126.3">9</text>
<text x="31.5" y="130.3">13</text>
<text x="31.5" y="127.8">11</text>
<text x="16.2" y="137.9">20</text>
<text x="16.2" y="135.4">18</text>
<text x="16.2" y="132.9">16</text>
<text x="20.6" y="136.4">18</text>
<text x="20.6" y="133.9">16</text>
<text x="27.1" y="136.4">17</text>
<text x="27.1" y="133.9">15</text>
<text x="31.5" y="137.9">19</text>
<text x="31.5" y="135.4">17</text>
<text x="31.5" y="132.9">15</text>
<text x="16.2" y="143">24</text>
<text x="16.2" y="140.5">22</text>
<text x="20.6" y="141.5">22</text>
<text x="20.6" y="139">20</text>
<text x="27.1" y="141.5">21</text>
<text x="27.1" y="139">19</text>
<text x="31.5" y="143">23</text>
<text x="31.5" y="140.5">21</text>
<text x="16.2" y="148.1">28</text>
<text x="16.2" y="145.6">26</text>
<text x="20.6" y="149.1">28</text>
<text x="20.6" y="146.6">26</text>
<text x="20.6" y="144">24</text>
<text x="27.1" y="149.1">27</text>
<text x="27.1" y="146.6">25</text>
<text x="27.1" y="144">23</text>
<text x="31.5" y="148.1">27</text>
<text x="31.5" y="145.6">25</text>
<text x="16.2" y="155.7">34</text>
<text x="16.2" y="153.2">32</text>
<text x="16.2" y="150.6">30</text>
<text x="20.6" y="154.2">32</text>
<text x="20.6" y="151.7">30</text>
<text x="27.1" y="154.2">31</text>
<text x="27.1" y="151.7">29</text>
<text x="31.5" y="155.7">33</text>
<text x="31.5" y="153.2">31</text>
<text x="31.5" y="150.6">29</text>
<text x="16.2" y="160.8">38</text>
<text x="16.2" y="158.3">36</text>
<text x="20.6" y="161.8">38</text>
<text x="20.6" y="159.3">36</text>
<text x="20.6" y="156.7">34</text>
<text x="27.1" y="161.8">37</text>
<text x="27.1" y="159.3">35</text>
<text x="27.1" y="156.7">33</text>
<text x="31.5" y="160.8">37</text>
<text x="31.5" y="158.3">35</text>
<text x="16.2" y="163.3">40</text>
<text x="20.6" y="164.4">40</text>
<text x="27.1" y="164.4">39</text>
<text x="31.5" y="163.3">39</text>
</g>
<g font-size="1.6" fill="#000080">
<text x="140.7" y="5.8">R224</text>
<text x="208" y="22.3">R210</text>
<text x="208" y="37.5">R211</text>
<text x="220.7" y="65.5">U7</text>
<text x="96.3" y="84.5">R221</text>
<text x="93.7" y="93.4">R220</text>
<text x="216.9" y="103.6">R222</text>
<text x="267.7" y="103.6">R223</text>
<text x="75.9" y="168.3">R235</text>
</g>
</svg>
